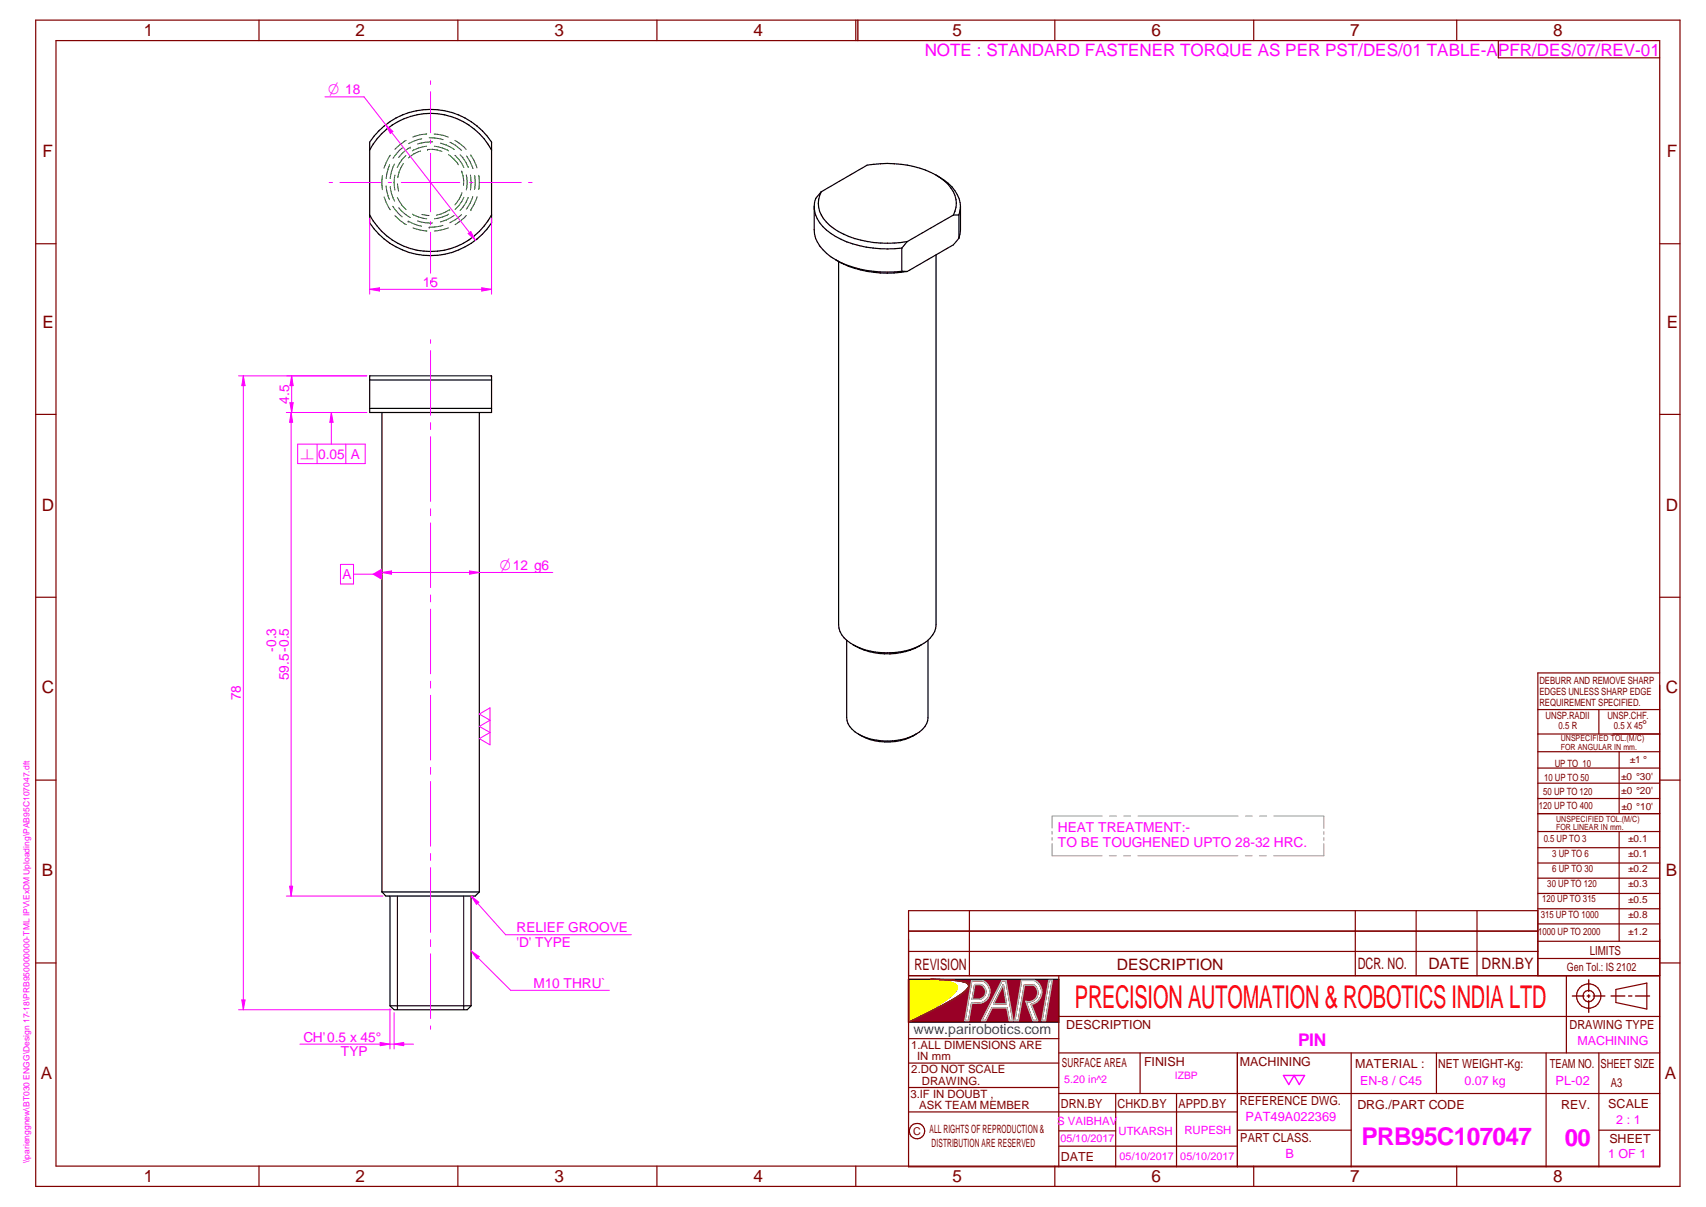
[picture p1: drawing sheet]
<svg xmlns="http://www.w3.org/2000/svg" width="420mm" height="297mm" viewBox="0 0 420 297" stroke-linecap="round" stroke-linejoin="round" font-family="sans-serif">
<g fill="none" stroke="#800000" stroke-width=".3">
<path d="M8.8 5h405v287h-405zM13.8 10h395v277h-395zM63.8 5v5M112.8 5v5M161.8 5v5M210.8 5v5M259.8 5v5M308.8 5v5M358.8 5v5M8.8 60h5M408.8 60h5M8.8 102h5"/>
<path d="M408.8 102h5M8.8 147h5M408.8 147h5M8.8 192h5M408.8 192h5M8.8 237h5M408.8 237h5M63.8 287v5M112.8 287v5M161.8 287v5M210.8 287v5M259.8 287v5"/>
<path d="M308.8 287v5M358.8 287v5"/>
</g>
<path d="M211.3 5v5" fill="none" stroke="#800000" stroke-width=".34"/>
<path d="M239.3 241.4h2.8a2.91 2.91 0 0 1 1.7 2.9 2.91 2.91 0 0 1-2.2 2.5l-2.3 .1-.7 4.3h-1zM246.7 241.3h1.1l1.7 9.9h-.9l-.6-3.2h-3.7l-1.5 3.2h-1zM251.6 241.3h3.2a3.2 3.2 0 0 1 1.7 3.2 3.2 3.2 0 0 1-2.5 2.7l1.6 4h-1.2l-1.8-4.8a2.25 2.25 0 0 0 2.8-1.1 2.25 2.25 0 0 0-.8-2.9h-2.3l-1.5 8.8h-.9zM258.3 241.3h.9l-1.7 9.9h-.9z" fill="none" stroke="#991b1e" stroke-width=".34"/>
<path d="M240.1 242.3h1.4a1.85 1.85 0 0 1 1.2 2 1.85 1.85 0 0 1-1.7 1.6h-1.5z" fill-rule="evenodd" fill="#990026"/>
<path d="M240.1 242.3h1.4a1.85 1.85 0 0 1 1.2 2 1.85 1.85 0 0 1-1.7 1.6h-1.5z" fill="none" stroke="#991b1e" stroke-width=".34"/>
<path d="M247.1 242.4l.8 4.7h-3.2z" fill="#990026"/>
<path d="M247.1 242.4l.8 4.7h-3.2z" fill="none" stroke="#991b1e" stroke-width=".34"/>
<path d="M238.4 242.1l-.2-.1a28.1 28.1 0 0 0-8.9-1l5.2 .9a1.32 1.32 0 0 1 1.2 1 1.32 1.32 0 0 1-.6 1.4l-3.3 2.5-8 4.7 5.6-2.7 5.3-2.8a10.3 10.3 0 0 0 3.9-3.3l-.2-.6M239.3 241.4h2.8a2.91 2.91 0 0 1 1.7 2.9 2.91 2.91 0 0 1-2.2 2.5l-2.3 .1-.7 4.3h-1zM240.1 242.3h1.4a1.85 1.85 0 0 1 1.2 2 1.85 1.85 0 0 1-1.7 1.6h-1.5zM246.7 241.3h1.1l1.7 9.9h-.9l-.6-3.2h-3.7l-1.5 3.2h-1zM247.1 242.4l.8 4.7h-3.2zM251.6 241.3h3.2a3.2 3.2 0 0 1 1.7 3.2 3.2 3.2 0 0 1-2.5 2.7l1.6 4h-1.2l-1.8-4.8a2.25 2.25 0 0 0 2.8-1.1 2.25 2.25 0 0 0-.8-2.9h-2.3l-1.5 8.8h-.9zM258.3 241.3h.9l-1.7 9.9h-.9z" fill="none" stroke="#000" stroke-width=".34"/>
<circle cx="238.4" cy="242.1" r=".17" fill="#000"/>
<path d="M240.1 242.3h1.4a1.85 1.85 0 0 1 1.2 2 1.85 1.85 0 0 1-1.7 1.6h-1.5zM247.1 242.4l.8 4.7h-3.2z" fill="none" stroke="#c0c0c0" stroke-width=".34"/>
<path d="M223.8 241h5.5l4.1 .6a2.41 2.41 0 0 1 2.3 1.4v.1a7.3 7.3 0 0 1-3.4 3.4l-8.5 5z" fill-rule="evenodd" fill="#ff0"/>
<path d="M223.8 241h5.5l5.2 .9a1.23 1.23 0 0 1 1.1 1.6l-1.3 1.5-2.5 1.8-8 4.7z" fill="none" stroke="#f1eb1f" stroke-width=".34"/>
<path d="M229.3 241l3.6 .5 2 .5a1.06 1.06 0 0 1 .8 .8 1.06 1.06 0 0 1-.3 1l-.9 1.1-3.5 2.5-7.2 4.1" fill="none" stroke="#ff0" stroke-width=".34"/>
<path d="M223.8 241v10.5" fill="none" stroke="#000" stroke-width=".34"/>
<path d="M223.8 241v10.5" fill="none" stroke="#000" stroke-width=".3"/>
<path d="M229.3 241l7.2 .4 1.7 .5 .3 .3 .1 .5-1.1 1.4-2.4 1.6-5.6 3.1-5.7 2.7h37v-10.5zM239.3 241.4h2.8a2.91 2.91 0 0 1 1.7 2.9 2.91 2.91 0 0 1-2.2 2.5l-2.3 .1-.7 4.3h-1zM251.6 241.3h3.2a3.2 3.2 0 0 1 1.7 3.2 3.2 3.2 0 0 1-2.5 2.7l1.6 4h-1.2l-1.8-4.8a2.25 2.25 0 0 0 2.8-1.1 2.25 2.25 0 0 0-.8-2.9h-2.3l-1.5 8.8h-.9zM258.3 241.3h.9l-1.7 9.9h-.9zM246.7 241.3h1.1l1.7 9.9h-.9l-.6-3.2h-3.7l-1.5 3.2h-1z" fill-rule="evenodd" fill="#990026"/>
<path d="M223.8 241h37v10.5h-37" fill="none" stroke="#000" stroke-width=".3"/>
<path d="M229.3 241h1a24.8 24.8 0 0 1 7.9 1l.2 .1" fill="none" stroke="#991b1e" stroke-width=".34"/>
<circle cx="238.4" cy="242.1" r=".17" fill="#991b1e"/>
<path d="M223.8 251.5l6.1-2.9 6.1-3.4-4.9 2.7zM229.3 241l2.9 .1a15.2 15.2 0 0 1 6.1 .9l.3 .4M236.8 244.6l-.8 .6M237.5 244.1l-.7 .5M238.1 243.5l-.6 .6M238.5 242.1l.1 .4M238.6 242.4l-.4 1M238.6 242.7l-.3 .6-.8 .8" fill="none" stroke="#991b1e" stroke-width=".34"/>
<path d="M239.3 241.4h2.8a2.91 2.91 0 0 1 1.7 2.9 2.91 2.91 0 0 1-2.2 2.5l-2.3 .1-.7 4.3h-1zM246.7 241.3h1.1l1.7 9.9h-.9l-.6-3.2h-3.7l-1.5 3.2h-1zM251.6 241.3h3.2a3.2 3.2 0 0 1 1.7 3.2 3.2 3.2 0 0 1-2.5 2.7l1.6 4h-1.2l-1.8-4.8a2.25 2.25 0 0 0 2.8-1.1 2.25 2.25 0 0 0-.8-2.9h-2.3l-1.5 8.8h-.9zM258.3 241.3h.9l-1.7 9.9h-.9z" fill="none" stroke="#c0c0c0" stroke-width=".34"/>
<g fill="none" stroke="#800000" stroke-width=".3">
<path d="M394.7 10h-25.7v4.2h39.8M378.7 174.6h30.1M393.8 174.6v6M408.8 168.6v118.5h-185v-63h154.9M408.8 165.6h-30.1v74.5M378.7 185h30.1M378.7 189h30.1M378.7 192.7h30.1M378.7 196.5h30.1M378.7 180.6h30.1M398.8 185v15.2M378.7 200.2h30.1"/>
<path d="M378.7 204.6h30.1M378.7 208.6h30.1M378.7 212.4h30.1M378.7 216.1h30.1M378.7 219.9h30.1M398.8 204.6v27M223.8 229.2h154.9M223.8 234.1h154.9M238.7 224.1v16M333.8 224.1v16M348.8 224.1v16M363.8 224.1v16"/>
<path d="M378.7 223.6h30.1M378.7 227.4h30.1M378.7 231.6h30.1M378.7 235.9h30.1M223.8 255.6h37M223.8 240.1h185M260.8 240.1v47M260.8 250.1h148M260.8 259.1h148M280.8 259.1v10M304.7 259.1v28M332.8 259.1v28"/>
<path d="M353.8 259.1v10M380.8 259.1v28M385.8 240.1v19M393.8 259.1v28M398 243.5l7.6-1.6v6.4l-7.6-1.6zM223.8 273.6h80.9M223.8 267.6h37M223.8 261.6h37M260.8 278.3h14M260.8 269.1h148M274.8 269.1v18M289.8 269.1v18"/>
<path d="M304.7 278.1h28.1M393.8 278.1h15M260.8 282.1h43.9"/>
<circle cx="391.3" cy="245.1" r="2.99"/>
<circle cx="391.3" cy="245.1" r="1.39"/>
<circle cx="225.8" cy="278.3" r="1.9"/>
</g>
<path d="M387.3 245.1h2.8M390.9 245.1h.7M391.3 241.1v2.9M391.3 244.8v.7M391.3 246.3v2.8M392.4 245.1h2.9M396.8 245.1h3.4M401.1 245.1h.8M402.8 245.1h3.5" fill="none" stroke="#800000" stroke-width=".34"/>
<g fill="none" stroke="#000" stroke-width=".3">
<path d="M91 36.9a17 17 0 0 1 30.1 0M93.3 32.2a18 18 0 0 1 27.8 2.8v19.9a18 18 0 0 1-30.1 0v-19.9zM91 52.9a17 17 0 0 0 30.1 0M200.5 50.8a8.9 8.9 0 0 0 5.3 7.4 27 27 0 0 0 16.3 2.8M200.5 50.9v5.7a9 9 0 0 0 5.3 7.3M202.3 47.2l-1.4 1.6-.4 2M202.3 47.2a6.5 6.5 0 0 0 2.1 8.3 22.7 22.7 0 0 0 15.8 4.3l3.3-.4M223.5 59.4l-1.4 1.6M230.5 43.1a8.7 8.7 0 0 1 5 6.9l-.1 1-.6 1.9M230.5 43.1a26.1 26.1 0 0 0-16.9-2.5l-11.3 6.6M230.5 43.1a10.3 10.3 0 0 1 6 6.8v1M234.8 52.9l-11.3 6.5"/>
<path d="M234.8 52.9h1.4M236.2 58.6l-1.4 1.6-11.3 6.6M236.2 52.9v5.7M236.5 50.9v5.7l-.3 2M236.5 50.9l-.3 2M205.8 63.9a27 27 0 0 0 16.3 2.9M205.8 63.9l.7 .4M206.5 64.3a26.3 26.3 0 0 0 17 2.5M222.1 66.8h1.4M222.1 61v5.8M230.5 62.7v91.1a6.9 6.9 0 0 1-5.2 5.6 18.3 18.3 0 0 1-16.7-1.7 5.3 5.3 0 0 1-2.1-3.9v-89.5M91 92.5h30.1v9h-30.1z"/>
<path d="M91 93.5h30.1M91 100.5h30.1M94.1 101.5v118M118.1 101.5v118M208.5 157.6v19a5 5 0 0 0 2.9 4.1M210 158.6a16.8 16.8 0 0 0 17 0M228.5 157.6v19a4.9 4.9 0 0 1-2.9 4.1M211.4 180.7a15.6 15.6 0 0 0 14.2 0M211.4 180.7a14 14 0 0 0 14.2 0M94.1 219.5h24M94.1 219.5l.9 1h22l1.1-1M96 220.5v27"/>
<path d="M116 220.5v27M96 247.5h20M96 247.5l1.1 1h18l.9-1"/>
</g>
<path d="M97.9 220.5v28M114.2 220.5v28" fill="none" stroke="#000" stroke-width=".25"/>
<g fill="none" stroke="#f0f" stroke-width=".25">
<path d="M106 19.9v.9M106 22.6v10.1M106 34.5v.8M106 37.7v14.4M81.1 44.9h.8M83.7 44.9h10.1M91 53.6v18.8M95.6 44.9h.8M98.8 44.9h14.4M106 54.5v.8M106 57.1v10.1M115.6 44.9h.9"/>
<path d="M118.3 44.9h10.1M121.1 53.6v18.8M130.2 44.9h.9M91 71.2l2.5-.4v.8zM106 69v.9M106 83.6v.9M106 86.3v15.9M106 104v1.7M106 107.5v15.9M106 125.2v1.7M106 128.7v15.9M106 146.4v1.7"/>
<path d="M106 149.9v15.9M106 167.6v1.7M106 171.1v15.9M106 188.8v1.7M106 192.3v15.9M106 210.1v1.7M106 213.5v15.9M106 231.3v1.7M106 234.7v16M106 252.5v.8"/>
</g>
<g fill="none" stroke="#008000" stroke-width=".25">
<path d="M96.1 38.2l-1.5 3.2M99.1 36.4l-.7 .6-1.6 1.9M100 38.3a8.8 8.8 0 0 0-2.2 2.9M100 34.5l-1.5 1.1-1.2 1.1M101 36.2h.1M101 36.2l-1.1 .8-1.7 1.7M103.6 37.2a7.6 7.6 0 0 0-3 1.7M103.9 34.2l-.9 .1-2.4 1M105.1 36a9.1 9.1 0 0 0-3.6 1.1M105.1 32.9l-1.5 .2-1.9 .6M105.3 36.8h.1M105.3 36.8l1.2-.1 2.3 .6"/>
<path d="M105.7 33.9l1.3 .1 2.1 .4M106.5 34.9l-1.8 .1-1.8 .4M106.9 33l2.3 .3 1.2 .4M107 36a8.5 8.5 0 0 1 3.5 1.1M108.5 35.2l1.4 .5 2 1.1M110.4 38.1a8 8 0 0 1 2.5 2.5M110.8 35l1.3 .7 1.6 1.3M112 34.5l2.2 1.6 .6 .6M112 38.2a8.9 8.9 0 0 1 2.2 3M113.3 38.1a9.2 9.2 0 0 1 2 3.1M114.9 38.4l.8 1.3 .8 1.8M115.9 38.1h.1"/>
<path d="M116 38.2l.7 1.2 .8 1.9M94.2 43.2l-.1 1 .1 2.5M94.6 48.5l.5 1.2 1 1.9M95.1 45.8l.1 1.1 .7 2.2M96 40.6l-.8 2.3-.1 1M96.1 45.9a8.3 8.3 0 0 0 1.1 3.6M96.7 50.8l.8 1 1.5 1.6M97.1 40.4l-.7 1.9-.3 1.6M97.3 53.1l1.2 1.1 1.6 1.1M97.3 43.1a8.1 8.1 0 0 0 0 3.7M97.9 48.6a8.2 8.2 0 0 0 2.1 3M97.9 45.3l.3 1.7"/>
<path d="M98 43.5h.1M98.2 51.1l1.7 1.7 1.1 .8M99.3 40.2l-1 2.1-.3 1.2M100.5 54.4h.1M100.5 54.4l1.3 .6 2 .7M101.6 52.7a8.5 8.5 0 0 0 3.5 1.1M101.7 56.1l1.9 .5 1.5 .3M102.8 54.4a8.7 8.7 0 0 0 3.7 .5M103.9 52.8l1.8 .2M105.7 55.9h.1M109.1 55.5l-2.1 .4h-1.3M110.4 56.1l-3.4 .8"/>
<path d="M110.5 52.7a9.1 9.1 0 0 1-3.5 1.1M110.7 51.6h.1M110.7 51.6l-2.1 1.1-1.1 .3M111.8 53a9.3 9.3 0 0 1-3.4 1.6M113.7 52.8l-1.6 1.3-1.3 .7M113.7 42.1h.1M113.7 42.1l.5 2.3v1.2M113.8 47.4a7.7 7.7 0 0 1-1.8 3M114.2 48.6a8.5 8.5 0 0 1-2.1 3M114.8 53l-.6 .8-2.1 1.5M114.8 43.1a8.1 8.1 0 0 1 0 3.6M115.3 48.6a9 9 0 0 1-2 3.2"/>
<path d="M115.9 43.1l.1 1.8-.1 1.8M116 51.6h.1M116.4 48.4l-.7 1.7-.9 1.4M116.9 43.2l.1 1.7-.1 1.7M117.5 48.4l-1.5 3.2M117.9 43.1l.2 1.8-.2 1.8"/>
</g>
<path d="M91 71.2l2.5-.4v.8z" fill="#f0f"/>
<path d="M118.6 70.8l2.5 .4-2.5 .4z" fill="none" stroke="#f0f" stroke-width=".25"/>
<path d="M118.6 70.8l2.5 .4-2.5 .4z" fill="#f0f"/>
<path d="M80 23.8h9.7l27.4 35.3M115.3 57.5l.6-.5 1.2 2.1zM91 71.2h30.1" fill="none" stroke="#f0f" stroke-width=".25"/>
<path d="M115.3 57.5l.6-.5 1.2 2.1z" fill="#f0f"/>
<path d="M95 30.7l1.8 1.6-.7 .6z" fill="none" stroke="#f0f" stroke-width=".25"/>
<path d="M95 30.7l1.8 1.6-.7 .6z" fill="#f0f"/>
<path d="M70.6 92.5h19.7M71.4 99.1h.8l-.4 2.4zM70.6 101.5h19.7" fill="none" stroke="#f0f" stroke-width=".25"/>
<path d="M71.4 99.1h.8l-.4 2.4z" fill="#f0f"/>
<path d="M71.8 92.5l.4 2.4h-.8z" fill="none" stroke="#f0f" stroke-width=".25"/>
<path d="M71.8 92.5l.4 2.4h-.8z" fill="#f0f"/>
<path d="M71.8 92.5v9M70.5 101.5h19.8M71.7 101.5l.4 2.4h-.8zM70.5 220.5h23.8" fill="none" stroke="#f0f" stroke-width=".25"/>
<path d="M71.7 101.5l.4 2.4h-.8z" fill="#f0f"/>
<path d="M71.3 218.1h.8l-.4 2.4z" fill="none" stroke="#f0f" stroke-width=".25"/>
<path d="M71.3 218.1h.8l-.4 2.4z" fill="#f0f"/>
<path d="M58.7 92.5h31.6M71.7 101.5v119M58.7 248.5h37.6M59.6 246.1h.8l-.5 2.4z" fill="none" stroke="#f0f" stroke-width=".25"/>
<path d="M59.6 246.1h.8l-.5 2.4z" fill="#f0f"/>
<path d="M59.9 92.5l.5 2.4h-.8z" fill="none" stroke="#f0f" stroke-width=".25"/>
<path d="M59.9 92.5l.5 2.4h-.8z" fill="#f0f"/>
<path d="M59.9 92.5v156M94.1 140.9l2.3-.4v.8z" fill="none" stroke="#f0f" stroke-width=".25"/>
<path d="M94.1 140.9l2.3-.4v.8z" fill="#f0f"/>
<path d="M115.6 140.5l2.5 .4-2.5 .4z" fill="none" stroke="#f0f" stroke-width=".25"/>
<path d="M115.6 140.5l2.5 .4-2.5 .4z" fill="#f0f"/>
<path d="M81.6 101.5v7.8M94.1 140.9h42M118.1 175.7l2.6-1.5v9.1l-2.6-1.5 2.6-1.5-2.6-1.5 2.6-1.6z" fill="none" stroke="#f0f" stroke-width=".25"/>
<path d="M81.6 101.5l.4 2.4h-.8z" fill="#f0f"/>
<path d="M73.3 109.3h16.6v4.8h-16.6zM78.1 109.3v4.8M80.4 101.5h9.9M81.6 101.5l.4 2.4h-.8zM85.2 109.3v4.8M116 234l9.8 9.7" fill="none" stroke="#f0f" stroke-width=".25"/>
<path d="M116 234l2 1.4-.5 .6z" fill="#f0f"/>
<path d="M116 234l2 1.4-.5 .6zM93.6 256.5l2.4 .5-2.4 .3zM96 248.2v9.9M97.1 249.2v8.9M125.8 243.7h24.3" fill="none" stroke="#f0f" stroke-width=".25"/>
<path d="M93.6 256.5l2.4 .5-2.4 .3z" fill="#f0f"/>
<path d="M97.1 257l2.3-.5v.8z" fill="none" stroke="#f0f" stroke-width=".25"/>
<path d="M97.1 257l2.3-.5v.8z" fill="#f0f"/>
<path d="M87.1 141.3h7M73.9 257h27.9" fill="none" stroke="#f0f" stroke-width=".25"/>
<g fill="none" stroke="#949494" stroke-width=".25">
<path d="M259.1 204.6v.7M259.1 206.1v.7M259.1 207.6v3h12.3M271.5 200.8h-12.4v3M273.2 210.6h1.7M273.3 200.8h1.7M276.7 210.6h1.7M276.8 200.8h1.7M280.2 210.6h24.7M280.3 200.8h24.6M306.7 210.6h1.7M306.7 200.8h1.7"/>
<path d="M310.2 210.6h1.7M310.2 200.8h1.7M313.7 200.8h12.3v3M326 207.6v3h-12.3M326 204.6v.8M326 206.1v.7"/>
</g>
<path d="M316.1 264.7h5.2l-1.3 2.2-1.3-2.2-1.3 2.2z" fill="none" stroke="#f0f" stroke-width=".34"/>
<path d="M91.6 141.3l2.5-1.4v2.8z" fill="#f0f"/>
<path d="M83.9 138.9h3.2v4.8h-3.2zM116 220.5l8.5 9.5" fill="none" stroke="#f0f" stroke-width=".25"/>
<path d="M116 220.5l1.9 1.5-.6 .5z" fill="#f0f"/>
<path d="M116 220.5l1.9 1.5-.6 .5zM124.5 230h31" fill="none" stroke="#f0f" stroke-width=".25"/>
<text font-size="7.7" fill="#f00" x="264.7" y="248.1">PRECISION AUTOMATION &amp; ROBOTICS INDIA LTD</text>
<text font-size="6" fill="#f0f" x="335.3" y="281.7">PRB95C107047</text>
<text font-size="5.9" fill="#f0f" x="385.4" y="282.1">00</text>
<text font-size="4.3" fill="#f0f" x="319.7" y="257.4">PIN</text>
<g font-size="4.2" fill="#800000">
<text x="35.4" y="9">1</text>
<text x="87.6" y="9">2</text>
<text x="136.6" y="9">3</text>
<text x="185.6" y="9">4</text>
<text x="234.6" y="9">5</text>
<text x="283.6" y="9">6</text>
<text x="332.6" y="9">7</text>
<text x="382.6" y="9">8</text>
<text x="10.5" y="38.7">F</text>
<text x="410.5" y="38.7">F</text>
<text x="10.5" y="80.6">E</text>
<text x="410.5" y="80.6">E</text>
<text x="10.3" y="125.6">D</text>
<text x="410.2" y="125.6">D</text>
<text x="10.3" y="170.6">C</text>
<text x="410.2" y="170.6">C</text>
<text x="10.3" y="215.6">B</text>
<text x="410.2" y="215.6">B</text>
<text x="10" y="265.6">A</text>
<text x="410" y="265.6">A</text>
<text x="35.4" y="291">1</text>
<text x="87.6" y="291">2</text>
<text x="136.6" y="291">3</text>
<text x="185.6" y="291">4</text>
<text x="234.6" y="291">5</text>
<text x="283.6" y="291">6</text>
<text x="332.6" y="291">7</text>
<text x="382.6" y="291">8</text>
</g>
<g font-size="4.2" fill="#f0f">
<text x="227.7" y="13.8">NOTE : STANDARD FASTENER TORQUE AS PER PST/DES/01 TABLE-A</text>
<text x="369" y="13.7">PFR/DES/07/REV-01</text>
</g>
<g font-size="3.9" fill="#800000">
<text x="225.2" y="238.8">REVISION</text>
<text x="275.1" y="238.8">DESCRIPTION</text>
<text x="334.4" y="238.6">DCR. NO.</text>
<text x="351.8" y="238.6">DATE</text>
<text x="364.9" y="238.5">DRN.BY</text>
</g>
<g font-size="3.7" fill="#f0f">
<text x="80.8" y="23.2">O 18</text>
<text x="74" y="112.9">n</text>
<text x="123.1" y="140.3">O12 g6</text>
</g>
<text font-size="3.5" fill="#00f" x="224.9" y="254.5">www.parirobotics.com</text>
<g font-size="3.4" fill="#f0f">
<text x="104.2" y="70.6">15</text>
<text x="71.2" y="99.4" transform="rotate(-90 71.2 99.4)">4.5</text>
<text x="78.3" y="112.9">0.05 A</text>
<text x="84.3" y="142.5">A</text>
<text x="68" y="160.4" transform="rotate(-90 68 160.4)">-0.3</text>
<text x="71.1" y="167.4" transform="rotate(-90 71.1 167.4)">59.5-0.5</text>
<text x="59.3" y="172.4" transform="rotate(-90 59.3 172.4)">78</text>
<text x="260.6" y="204.8">HEAT TREATMENT:-</text>
<text x="260.6" y="208.4">TO BE TOUGHENED UPTO 28-32 HRC.</text>
<text x="127.2" y="229.4">RELIEF GROOVE</text>
<text x="127.2" y="233">'D' TYPE</text>
<text x="131.4" y="243.1">M10 THRU`</text>
<text x="74.7" y="256.4">CH'0.5 x 45°</text>
<text x="84" y="260">TYP</text>
</g>
<g font-size="3.1" fill="#800000">
<text x="404.4" y="179.5">°</text>
<text x="391.5" y="235.1">LIMITS</text>
<text x="262.6" y="253.2">DESCRIPTION</text>
<text x="386.5" y="253.2">DRAWING TYPE</text>
<text x="261.5" y="262.5">SURFACE AREA</text>
<text x="281.8" y="262.4">FINISH</text>
<text x="305.4" y="262.4">MACHINING</text>
<text x="333.8" y="262.9">MATERIAL :</text>
<text x="354.2" y="262.9">NET WEIGHT-Kg:</text>
<text x="381.7" y="262.7">TEAM NO.</text>
<text x="394.2" y="262.7">SHEET SIZE</text>
<text x="396.7" y="267.5">A3</text>
<text x="261.3" y="272.8">DRN.BY</text>
<text x="275.2" y="272.7">CHKD.BY</text>
<text x="290.3" y="272.8">APPD.BY</text>
<text x="305.4" y="271.9">REFERENCE DWG.</text>
<text x="334.3" y="272.9">DRG./PART CODE</text>
<text x="384.5" y="272.8">REV.</text>
<text x="396.1" y="272.7">SCALE</text>
<text x="305.5" y="281">PART CLASS.</text>
<text x="396.4" y="281.2">SHEET</text>
<text x="261.3" y="285.8">DATE</text>
</g>
<g font-size="3.1" fill="#f0f">
<text x="388.5" y="257.1">MACHINING</text>
<text x="335" y="267.1">EN-8 / C45</text>
<text x="360.7" y="267">0.07 kg</text>
<text x="383.1" y="267.1">PL-02</text>
<text x="306.8" y="275.9">PAT49A022369</text>
<text x="398" y="276.5">2 : 1</text>
<text x="316.6" y="284.9">B</text>
<text x="396.1" y="284.9">1 OF 1</text>
</g>
<g font-size="2.8" fill="#800000">
<text x="385.9" y="238.9">Gen Tol.: IS 2102</text>
<text x="224.4" y="258.1">1.ALL DIMENSIONS ARE</text>
<text x="225.9" y="260.9">IN mm</text>
<text x="224.4" y="264.2">2.DO NOT SCALE</text>
<text x="227.1" y="267">DRAWING.</text>
<text x="224.2" y="270.2">3.IF IN DOUBT ,</text>
<text x="226.4" y="273">ASK TEAM MEMBER</text>
<text x="228.9" y="278.8">ALL RIGHTS OF REPRODUCTION &amp;</text>
<text x="229.4" y="282.3">DISTRIBUTION ARE RESERVED</text>
</g>
<g font-size="2.8" fill="#f0f">
<text x="260.4" y="276.8">S VAIBHAV</text>
<text x="275.5" y="279.2">UTKARSH</text>
<text x="291.7" y="279.1">RUPESH</text>
</g>
<g font-size="2.7" fill="#f0f">
<text x="262.1" y="266.5">5.20 in^2</text>
<text x="261.1" y="281">05/10/2017</text>
<text x="275.7" y="285.5">05/10/2017</text>
<text x="290.7" y="285.5">05/10/2017</text>
</g>
<text font-size="2.7" fill="#800000" x="224.9" y="279.4">C</text>
<g font-size="2.5" fill="#800000">
<text x="379.1" y="168.2">DEBURR AND REMOVE SHARP</text>
<text x="379.1" y="171">EDGES UNLESS SHARP EDGE</text>
<text x="379.1" y="173.7">REQUIREMENT SPECIFIED.</text>
<text x="380.7" y="177">UNSP.RADII</text>
<text x="383.9" y="179.5">0.5 R</text>
<text x="395.9" y="177">UNSP.CHF.</text>
<text x="397.5" y="179.4">0.5 X 45</text>
<text x="382.9" y="188.7">UP TO 10</text>
<text x="401.4" y="187.9">±1 °</text>
<text x="380.1" y="195.6">50 UP TO 120</text>
<text x="380.3" y="192.2">10 UP TO 50</text>
<text x="399.3" y="192.1">±0 °30'</text>
<text x="399.3" y="195.4">±0 °20'</text>
<text x="379" y="199.1">120 UP TO 400</text>
<text x="399.3" y="199.3">±0 °10'</text>
<text x="380.2" y="207.1">0.5 UP TO 3</text>
<text x="401" y="207.2">±0.1</text>
<text x="382.3" y="210.9">3 UP TO 6</text>
<text x="382.3" y="214.6">6 UP TO 30</text>
<text x="401" y="210.9">±0.1</text>
<text x="401" y="214.7">±0.2</text>
<text x="381.1" y="218.4">30 UP TO 120</text>
<text x="401" y="218.4">±0.3</text>
<text x="379.5" y="225.8">315 UP TO 1000</text>
<text x="379.8" y="222.1">120 UP TO 315</text>
<text x="401" y="222.2">±0.5</text>
<text x="401" y="225.9">±0.8</text>
<text x="378.8" y="230.1">1000 UP TO 2000</text>
<text x="401" y="230.2">±1.2</text>
</g>
<text font-size="2.5" fill="#f0f" x="289.4" y="265.6">IZBP</text>
<g font-size="2.1" fill="#800000">
<text x="384.4" y="182.5">UNSPECIFIED TOL.(M/C)</text>
<text x="384.4" y="184.5">FOR ANGULAR IN mm.</text>
<text x="383.2" y="202.2">UNSPECIFIED TOL.(M/C)</text>
<text x="383.2" y="204.3">FOR LINEAR IN mm.</text>
</g>
<text font-size="2.1" fill="#f0f" x="7.2" y="286.3" transform="rotate(-90 7.2 286.3)">\\parienggnew\BT030 ENGG\Design 17-18\PRB950000000-TML IPV\ExDM Uploading\PAB95C107047.dft</text>
</svg>
